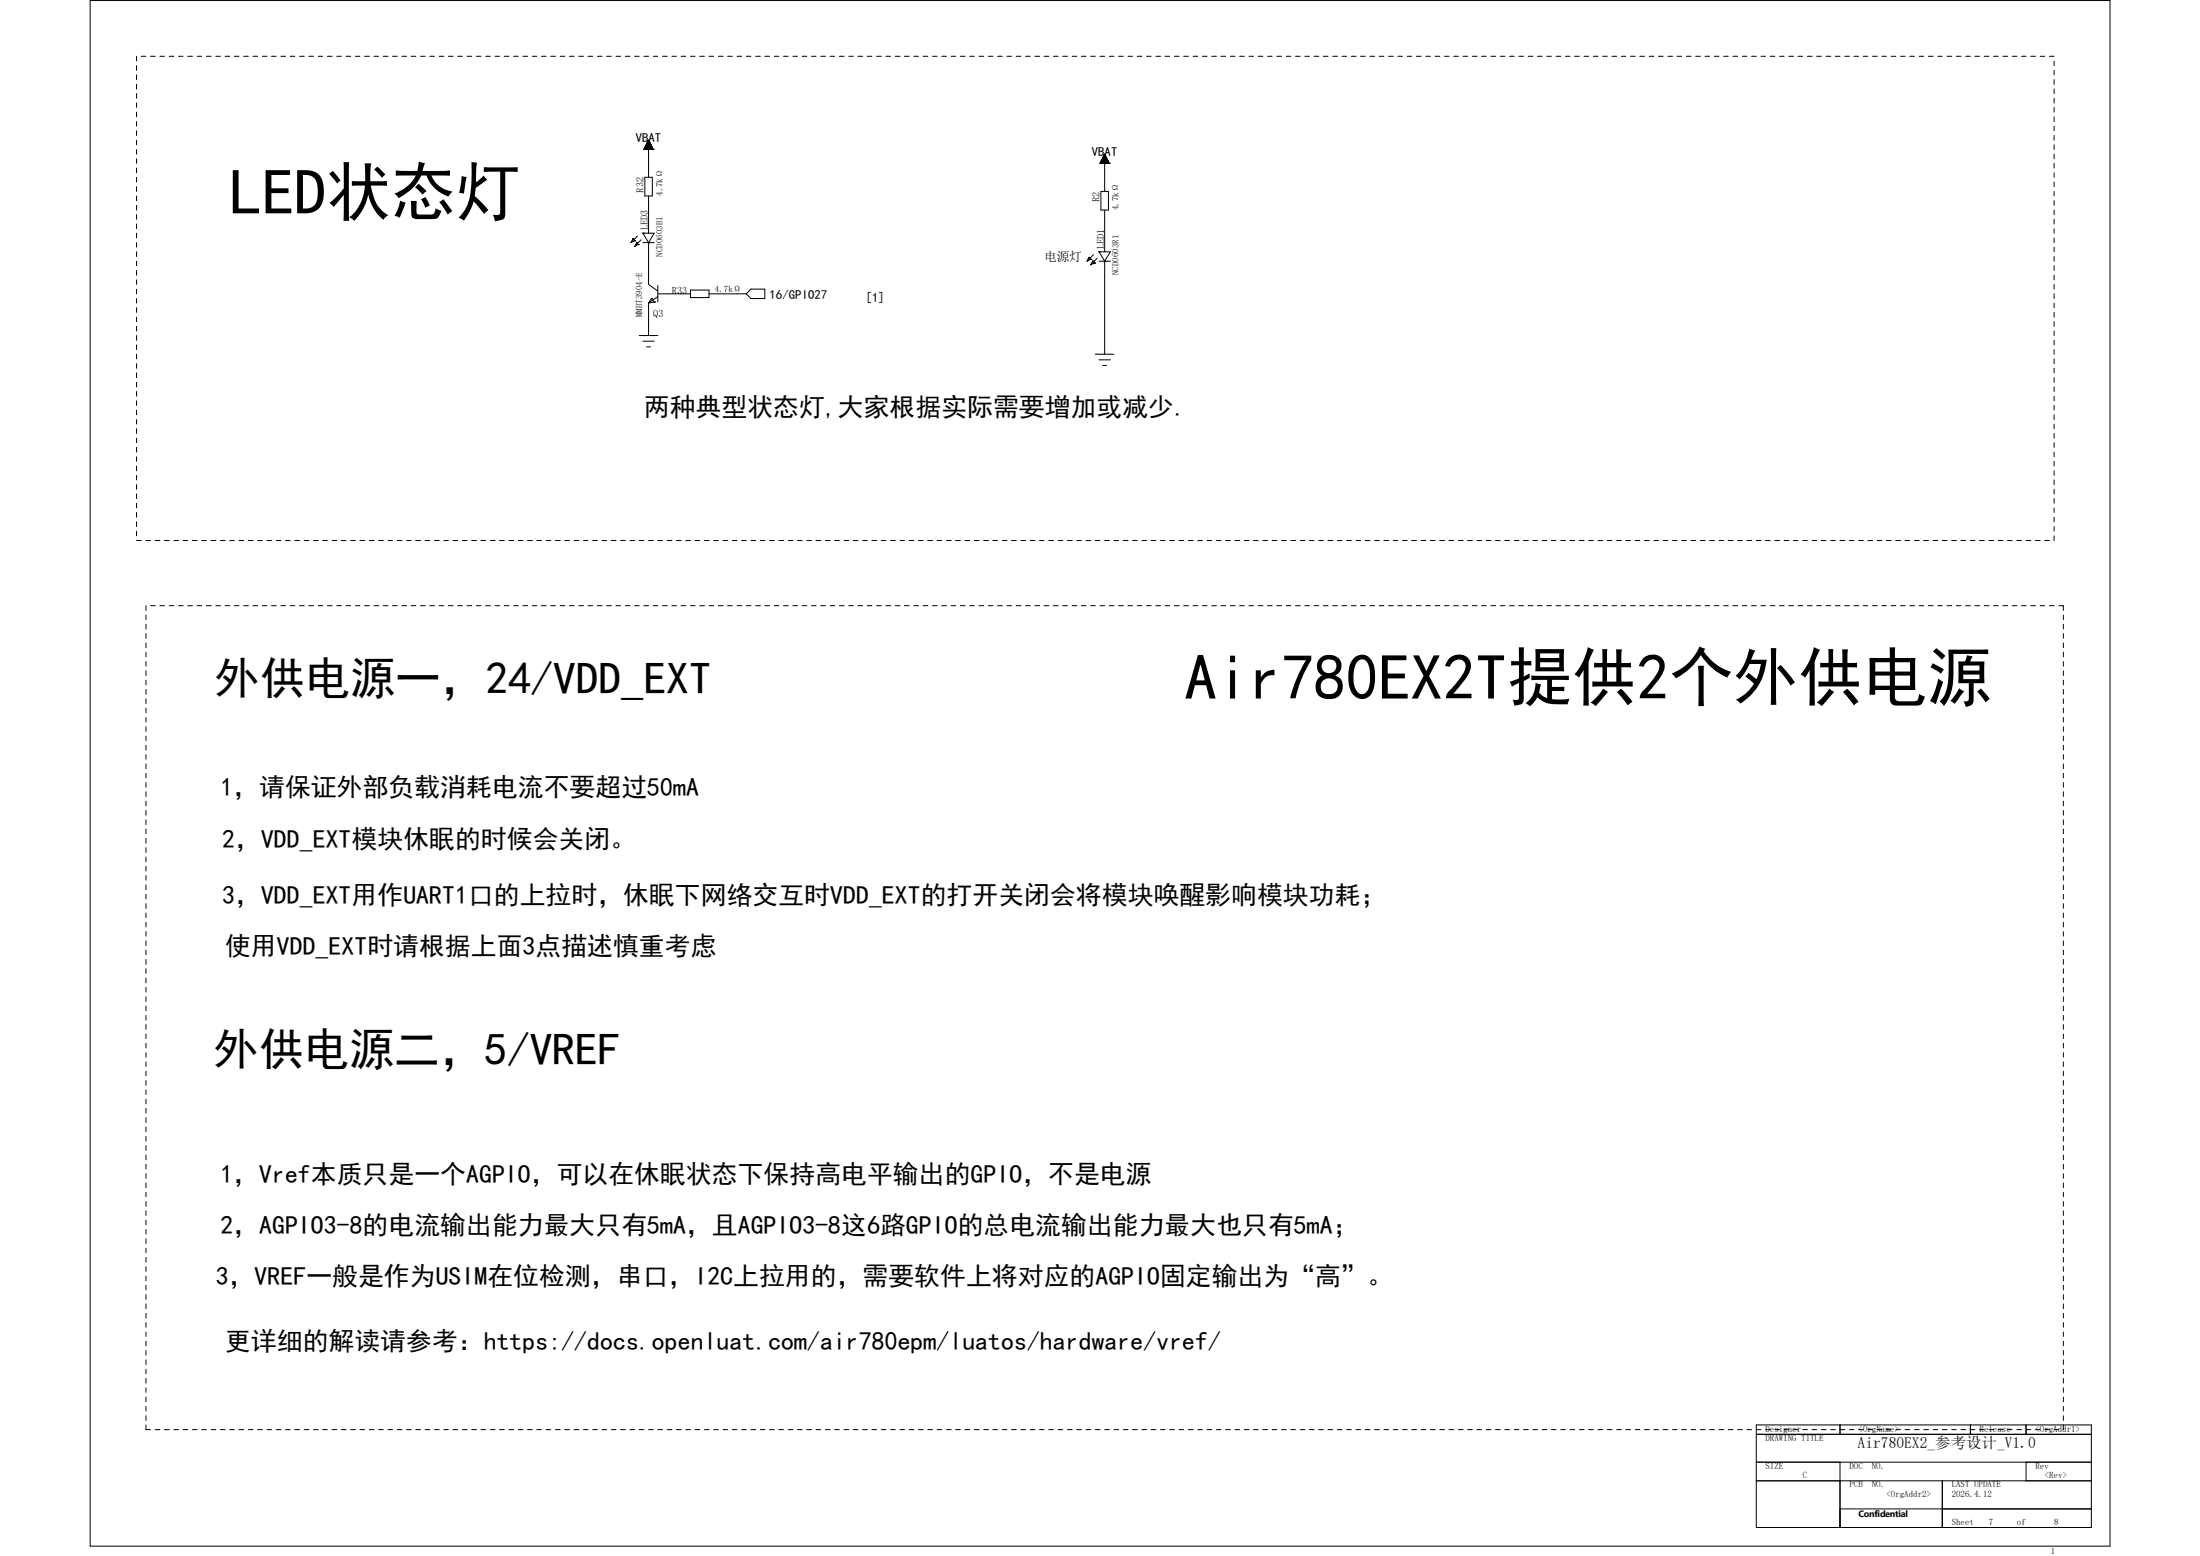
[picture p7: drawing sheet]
<svg xmlns="http://www.w3.org/2000/svg" width="297mm" height="210mm" viewBox="0 0 297 210" stroke-linecap="round" stroke-linejoin="round" font-family="sans-serif">
<g fill="none" stroke="#000" stroke-width=".14">
<path d="M12.2 .1h272.7v208.6h-272.7zM18.4 7.6v.6M18.4 8.9v.6M18.4 10.1v.6M18.4 11.4v.6M18.4 12.6v.7M18.4 13.9v.6M18.4 15.1v.7M18.4 16.4v.6M18.4 17.7v.6M18.4 18.9v.6M19.1 7.6h.6"/>
<path d="M20.3 7.6h.7M21.6 7.6h.6M22.8 7.6h.7M24.1 7.6h.6M25.3 7.6h.7M26.6 7.6h.6M27.9 7.6h.6M29.1 7.6h.6M30.4 7.6h.6M31.6 7.6h.7M32.9 7.6h.6M34.1 7.6h.7"/>
<path d="M35.4 7.6h.6M36.7 7.6h.6M37.9 7.6h.7M39.2 7.6h.6M40.4 7.6h.7M41.7 7.6h.6M43 7.6h.6M44.2 7.6h.6M45.5 7.6h.6M46.7 7.6h.6M48 7.6h.6M49.2 7.6h.7"/>
<path d="M50.5 7.6h.6M51.7 7.6h.7M53 7.6h.6M54.3 7.6h.6M55.5 7.6h.6M56.8 7.6h.6M58 7.6h.7M59.3 7.6h.6M60.5 7.6h.7M61.8 7.6h.6M63 7.6h.7M64.3 7.6h.6"/>
<path d="M65.6 7.6h.6M66.8 7.6h.6M68.1 7.6h.6M69.3 7.6h.7M70.6 7.6h.6M71.9 7.6h.6M73.1 7.6h.6M74.3 7.6h.7M75.6 7.6h.7M76.9 7.6h.6M78.1 7.6h.7M79.4 7.6h.6"/>
<path d="M80.6 7.6h.7M81.9 7.6h.6M83.2 7.6h.6M84.4 7.6h.6M85.7 7.6h.6M86.9 7.6h.7M87 19.9h1.1M87.1 19.9h.9v.3M87.1 19.8v.4M87.1 19.8h.9M87.2 19.7h.8M87.2 19.7h.7v.5"/>
<path d="M87.2 19.6v.6M87.2 19.6h.7M87.2 19.5h.7M87.3 19.5h.5v.7M87.3 19.4v.8M87.3 19.4h.5M87.3 19.4h.5v.8M87.4 19.3h.3v.9M87.4 19.2v1M87.4 19.2h.3M87.4 19.2h.3v1M87.4 19.1v1.1"/>
<path d="M87.5 19.1h.2M87.5 19.1h.1v1.1M87.5 19v1.2M87.5 19h.1M87.5 18.9l.1 5M87.5 19l.1 1.2M87.6 18.9h.1M87.6 18.9l-.7 1.3M87.6 18.9l.6 1.3M87.8 19.3h-.4l-.1 .9M88.2 7.6h.6M89.4 7.6h.7"/>
<path d="M90.7 7.6h.6M91.9 7.6h.7M93.2 7.6h.6M94.5 7.6h.6M95.7 7.6h.7M97 7.6h.6M98.2 7.6h.7M99.5 7.6h.6M100.7 7.6h.7M102 7.6h.6M103.3 7.6h.6M104.5 7.6h.6"/>
<path d="M105.8 7.6h.6M107 7.6h.7M108.3 7.6h.6M109.6 7.6h.6M110.8 7.6h.6M112.1 7.6h.6M113.3 7.6h.7M114.6 7.6h.6M115.8 7.6h.7M117.1 7.6h.6M118.3 7.6h.7M119.6 7.6h.6"/>
<path d="M120.9 7.6h.6M122.1 7.6h.6M123.4 7.6h.6M124.6 7.6h.7M125.9 7.6h.6M127.1 7.6h.7M128.4 7.6h.6M129.6 7.6h.7M130.9 7.6h.6M132.2 7.6h.6M133.4 7.6h.6M134.7 7.6h.6"/>
<path d="M135.9 7.6h.7M137.2 7.6h.6M138.4 7.6h.7M139.7 7.6h.6M140.9 7.6h.7M142.2 7.6h.7M143.5 7.6h.6M144.7 7.6h.7M146 7.6h.6M147.2 7.6h.7M148.5 7.6h.6M149.8 7.6h.6"/>
<path d="M151 7.6h.6M152.3 7.6h.6M153.5 7.6h.7M154.8 7.6h.6M156 7.6h.7M157.3 7.6h.6M158.5 7.6h.7M159.8 7.6h.6M161.1 7.6h.6M162.3 7.6h.7M163.6 7.6h.6M164.8 7.6h.7"/>
<path d="M166.1 7.6h.6M167.3 7.6h.7M168.6 7.6h.6M169.9 7.6h.6M171.1 7.6h.6M172.4 7.6h.6M173.6 7.6h.7M174.9 7.6h.6M176.2 7.6h.6M177.4 7.6h.6M178.6 7.6h.7M179.9 7.6h.7"/>
<path d="M181.2 7.6h.6M182.4 7.6h.7M183.7 7.6h.6M184.9 7.6h.7M186.2 7.6h.6M187.5 7.6h.6M188.7 7.6h.6M190 7.6h.6M191.2 7.6h.7M192.5 7.6h.6M193.7 7.6h.7M195 7.6h.6"/>
<path d="M196.2 7.6h.7M197.5 7.6h.6M198.8 7.6h.6M200 7.6h.6M201.3 7.6h.6M202.5 7.6h.7M203.8 7.6h.6M205 7.6h.7M206.3 7.6h.6M207.5 7.6h.7M208.8 7.6h.6M210.1 7.6h.6"/>
<path d="M211.3 7.6h.6M212.6 7.6h.6M213.8 7.6h.7M215.1 7.6h.6M216.4 7.6h.6M217.6 7.6h.6M218.9 7.6h.6M220.1 7.6h.7M221.4 7.6h.6M222.6 7.6h.7M223.9 7.6h.6M225.2 7.6h.6"/>
<path d="M226.4 7.6h.6M227.7 7.6h.6M228.9 7.6h.7M230.2 7.6h.6M231.4 7.6h.7M232.7 7.6h.6M233.9 7.6h.7M235.2 7.6h.6M236.5 7.6h.6M237.7 7.6h.6M239 7.6h.6M240.2 7.6h.7"/>
<path d="M241.5 7.6h.6M242.7 7.6h.7M244 7.6h.6M245.2 7.6h.7M246.5 7.6h.7M247.8 7.6h.6M249 7.6h.7M250.3 7.6h.6M251.5 7.6h.7M252.8 7.6h.6M254.1 7.6h.6M255.3 7.6h.6"/>
<path d="M256.6 7.6h.6M257.8 7.6h.7M259.1 7.6h.6M260.3 7.6h.7M261.6 7.6h.6M262.8 7.6h.7M264.1 7.6h.6M265.4 7.6h.6M266.6 7.6h.6M267.9 7.6h.6M269.1 7.6h.7M270.4 7.6h.6"/>
<path d="M271.6 7.6h.7M272.9 7.6h.6M274.2 7.6h.6M275.4 7.6h.6M276.7 7.6h.6M277.3 8.2v.7M277.3 9.5v.6M277.3 10.7v.7M277.3 12v.6M277.3 13.3v.6M277.3 14.5v.6M277.3 15.8v.6"/>
<path d="M277.3 17v.7M277.3 18.3v.6M277.3 19.5v.7M18.4 20.2v.6M18.4 21.4v.6M18.4 22.7v.6M18.4 23.9v.7M18.4 25.2v.6M18.4 26.4v.7M18.4 27.7v.7M18.4 29v.6M18.4 30.2v.7"/>
<path d="M18.4 31.5v.6M18.4 32.7v.6M18.4 34v.6M18.4 35.3v.6M18.4 36.5v.6M18.4 37.8v.6M18.4 39v.7M85.4 32.2h.1M85.4 32.2l-.2 .5M85.4 32.2l.3 .3M85.7 32.5h.1M85.7 32.5l-.5 .2"/>
<path d="M85.9 32.7h.1M85.9 32.7l-.2 .6M85.9 32.7l.3 .3M86.1 31.9l-.9 .8M86.2 33h.1M86.2 33l-.5 .3M86.5 32.4l-.8 .9M86.8 31.5h.1M86.8 31.5h1.5l-.7 1.2M86.8 31.5l.8 1.2M86.8 32.7h1.5M86.9 20.2h.1"/>
<path d="M86.9 20.2h1.3M87 20.1h1.2M87 20.1h1.1v.1M87 20v.2M87 20h1.1M87 20.2v-.3l1.1 .1v.2M87 23.9h1.1v2.5h-1.1zM87.1 20.2v-.4h.9v.4M87.2 20.2v-.6h.7v.6M87.6 32.7h.1M87.6 32.7v5.7l1.2 .9M87.6 26.4v5.1"/>
<path d="M88.2 20.2h.1M88.8 38.5v2.3M88.8 39.7h4.4M93.2 39.1h2.5v1.1h-2.5zM95.7 39.7h5M100.7 39.7l.7-.7h1.9v1.3h-1.9zM147 34.7h.1M147 34.7l.2 .3M147 34.7l-.3 .6M147.2 35h.1M147.2 35l-.5 .3M147.5 35.3h.1"/>
<path d="M147.5 35.3l-.3 .4M147.5 35.3l.3 .2M147.6 34.4l-.9 .9M147.8 35.5h.1M147.8 35.5l-.6 .2M148.1 34.9l-.9 .8M148.4 34h.1M148.4 34h1.5l-.8 1.3M148.4 34l.7 1.3M148.4 35.3h1.5M148.5 22h.1M148.5 22h1.3"/>
<path d="M148.5 22h1.2M148.5 21.9v.1M148.6 21.9h1.1M148.6 21.8v.2M148.6 25.8h1v2.6h-1zM148.6 21.8h1.1v.2M148.6 21.7v.3M148.6 21.8h1M148.7 21.7h.9M148.7 21.6v.4M148.7 21.6h.8M148.7 21.5v.5"/>
<path d="M148.8 21.5h.7M148.8 21.4v.6M148.8 21.4h.6M148.9 21.4h.5M148.9 21.3h.5M148.9 21.2v.8M148.9 21.2h.4M148.9 21.1v.9M149 21.1h.3M149 21v1M149 21h.2M149.1 21h.1"/>
<path d="M149.1 20.9v1.1M149.1 20.9h.1M149.1 20.8v1.2M149.1 35.3h.1M149.1 20.8h.1M149.1 20.8v5M149.1 28.4v5.6M149.1 35.3v12.5M149.1 20.8l-.6 1.2M149.1 20.8l.7 1.2M149.2 21v1M149.3 21.1v.9"/>
<path d="M149.3 21.2v.8M149.4 21.3v.7M149.4 21.3h-.5v.7M149.4 21.4v.6M149.5 21.5v.5M149.6 21.6v.4M149.6 21.7v.3M149.7 21.9v.1M149.8 22h.1M277.3 20.8v.6M277.3 22v.7M277.3 23.3v.6"/>
<path d="M277.3 24.6v.6M277.3 25.8v.6M277.3 27.1v.6M277.3 28.4v.6M277.3 29.6v.6M277.3 30.9v.6M277.3 32.1v.6M277.3 33.3v.7M277.3 34.6v.7M277.3 35.9v.6M277.3 37.1v.7M277.3 38.4v.6"/>
<path d="M277.3 39.7v.6M18.4 40.3v.6M18.4 41.5v.7M18.4 42.8v.6M18.4 44v.7M18.4 45.3v.6M18.4 46.6v.6M18.4 47.8v.6M18.4 49.1v.6M18.4 50.3v.7M18.4 51.6v.6M18.4 52.8v.7"/>
<path d="M18.4 54.1v.6M18.4 55.4v.6M18.4 56.6v.6M18.4 57.9v.6M18.4 59.1v.6M86.3 45.3h2.5M86.8 46h1.5M87.3 46.8h.5M87.6 40.9v4.4M87.9 40.3h.1M87.9 40.3l-.3 .6M87.9 40.3l.4 .5"/>
<path d="M88.3 40.8h.1M88.3 40.8l-.7 .1M88.8 40l-1.2 .9M147.9 47.8h2.5M148.4 48.6h1.5M148.9 49.3h.5M277.3 40.9v.6M277.3 42.2v.6M277.3 43.4v.6M277.3 44.7v.6M277.3 45.9v.7M277.3 47.2v.6"/>
<path d="M277.3 48.4v.7M277.3 49.7v.6M277.3 51v.6M277.3 52.2v.6M277.3 53.5v.6M277.3 54.7v.7M277.3 56v.6M277.3 57.2v.7M277.3 58.5v.6M277.3 59.7v.7M18.4 60.4v.6M18.4 61.6v.7"/>
<path d="M18.4 62.9v.6M18.4 64.2v.6M18.4 65.4v.6M18.4 66.7v.6M18.4 67.9v.7M18.4 69.2v.6M18.4 70.4v.7M18.4 71.7v.6M18.4 73h.7M19.7 73h.6M21 73h.6M22.2 73h.6"/>
<path d="M23.5 73h.6M24.7 73h.6M26 73h.6M27.2 73h.7M28.5 73h.6M29.7 73h.7M31 73h.6M32.3 73h.6M33.5 73h.6M34.8 73h.6M36 73h.7M37.3 73h.6"/>
<path d="M38.6 73h.6M39.8 73h.6M41.1 73h.6M42.3 73h.7M43.6 73h.6M44.8 73h.7M46.1 73h.6M47.3 73h.7M48.6 73h.6M49.9 73h.6M51.1 73h.6M52.4 73h.6"/>
<path d="M53.6 73h.7M54.9 73h.6M56.1 73h.7M57.4 73h.6M58.7 73h.6M59.9 73h.6M61.2 73h.6M62.4 73h.6M63.7 73h.6M64.9 73h.7M66.2 73h.6M67.4 73h.7"/>
<path d="M68.7 73h.6M70 73h.6M71.2 73h.7M72.5 73h.6M73.7 73h.6M75 73h.6M76.3 73h.6M77.5 73h.6M78.8 73h.6M80 73h.6M81.3 73h.6M82.5 73h.7"/>
<path d="M83.8 73h.6M85 73h.7M86.3 73h.6M87.6 73h.6M88.8 73h.6M90.1 73h.6M91.3 73h.6M92.6 73h.6M93.8 73h.7M95.1 73h.6M96.4 73h.6M97.6 73h.6"/>
<path d="M98.9 73h.6M100.1 73h.6M101.4 73h.6M102.6 73h.7M103.9 73h.6M105.1 73h.7M106.4 73h.6M107.7 73h.6M108.9 73h.7M110.2 73h.6M111.4 73h.7M112.7 73h.6"/>
<path d="M114 73h.6M115.2 73h.6M116.5 73h.6M117.7 73h.6M119 73h.6M120.2 73h.7M121.5 73h.6M122.7 73h.7M124 73h.6M125.3 73h.6M126.5 73h.6M127.8 73h.6"/>
<path d="M129 73h.6M130.3 73h.6M131.5 73h.7M132.8 73h.6M134 73h.7M135.3 73h.6M136.6 73h.6M137.8 73h.6M139.1 73h.6M140.3 73h.6M141.6 73h.6M142.9 73h.6"/>
<path d="M144.1 73h.6M145.4 73h.6M146.6 73h.6M147.9 73h.6M149.1 73h.7M150.4 73h.6M151.6 73h.7M152.9 73h.6M154.2 73h.6M155.4 73h.6M156.7 73h.6M157.9 73h.6"/>
<path d="M159.2 73h.6M160.4 73h.7M161.7 73h.6M163 73h.6M164.2 73h.6M165.5 73h.6M166.7 73h.6M168 73h.6M169.2 73h.7M170.5 73h.6M171.7 73h.7M173 73h.6"/>
<path d="M174.3 73h.6M175.5 73h.7M176.8 73h.6M178 73h.6M179.3 73h.6M180.6 73h.6M181.8 73h.6M183.1 73h.6M184.3 73h.6M185.6 73h.6M186.8 73h.7M188.1 73h.6"/>
<path d="M189.3 73h.7M190.6 73h.6M191.9 73h.6M193.1 73h.6M194.4 73h.6M195.6 73h.6M196.9 73h.6M198.1 73h.7M199.4 73h.6M200.6 73h.7M201.9 73h.6M203.2 73h.6"/>
<path d="M204.4 73h.6M205.7 73h.6M206.9 73h.6M208.2 73h.6M209.4 73h.7M210.7 73h.6M211.9 73h.7M213.2 73h.6M214.5 73h.6M215.7 73h.7M217 73h.6M218.2 73h.7"/>
<path d="M219.5 73h.6M220.8 73h.6M222 73h.6M223.3 73h.6M224.5 73h.7M225.8 73h.6M227 73h.7M228.3 73h.6M229.6 73h.6M230.8 73h.6M232.1 73h.6M233.3 73h.6"/>
<path d="M234.6 73h.6M235.8 73h.7M237.1 73h.6M238.3 73h.7M239.6 73h.6M240.9 73h.6M242.1 73h.6M243.4 73h.6M244.6 73h.6M245.9 73h.6M247.2 73h.6M248.4 73h.6"/>
<path d="M249.7 73h.6M250.9 73h.6M252.2 73h.6M253.4 73h.7M254.7 73h.6M255.9 73h.7M257.2 73h.6M258.5 73h.6M259.7 73h.6M261 73h.6M262.2 73h.6M263.5 73h.6"/>
<path d="M264.7 73h.7M266 73h.6M267.2 73h.7M268.5 73h.6M269.8 73h.6M271 73h.6M272.3 73h.6M273.5 73h.7M274.8 73h.6M276 73h.7M277.3 61v.6M277.3 62.3v.6"/>
<path d="M277.3 63.5v.7M277.3 64.8v.6M277.3 66v.7M277.3 67.3v.6M277.3 68.6v.6M277.3 69.8v.6M277.3 71.1v.6M277.3 72.3v.7M19.7 81.7v.7M19.7 83v.6M19.7 84.3v.6M19.7 85.5v.6"/>
<path d="M19.7 86.8v.6M19.7 88v.6M19.7 89.3v.6M19.7 90.5v.7M19.7 91.8v.6M19.7 93v.7M19.7 94.3v.7M19.7 95.6v.6M19.7 96.8v.6M19.7 98.1v.6M19.7 99.3v.6M20.3 81.7h.7"/>
<path d="M21.6 81.7h.6M22.8 81.7h.7M24.1 81.7h.6M25.3 81.7h.7M26.6 81.7h.6M27.9 81.7h.6M29.1 81.7h.6M30.4 81.7h.6M31.6 81.7h.7M32.9 81.7h.6M34.1 81.7h.7M35.4 81.7h.6"/>
<path d="M36.7 81.7h.6M37.9 81.7h.7M39.2 81.7h.6M40.4 81.7h.7M41.7 81.7h.6M43 81.7h.6M44.2 81.7h.6M45.5 81.7h.6M46.7 81.7h.6M48 81.7h.6M49.2 81.7h.7M50.5 81.7h.6"/>
<path d="M51.7 81.7h.7M53 81.7h.6M54.3 81.7h.6M55.5 81.7h.6M56.8 81.7h.6M58 81.7h.7M59.3 81.7h.6M60.5 81.7h.7M61.8 81.7h.6M63 81.7h.7M64.3 81.7h.6M65.6 81.7h.6"/>
<path d="M66.8 81.7h.6M68.1 81.7h.6M69.3 81.7h.7M70.6 81.7h.6M71.9 81.7h.6M73.1 81.7h.6M74.3 81.7h.7M75.6 81.7h.7M76.9 81.7h.6M78.1 81.7h.7M79.4 81.7h.6M80.6 81.7h.7"/>
<path d="M81.9 81.7h.6M83.2 81.7h.6M84.4 81.7h.6M85.7 81.7h.6M86.9 81.7h.7M88.2 81.7h.6M89.4 81.7h.7M90.7 81.7h.6M91.9 81.7h.7M93.2 81.7h.6M94.5 81.7h.6M95.7 81.7h.7"/>
<path d="M97 81.7h.6M98.2 81.7h.7M99.5 81.7h.6M100.7 81.7h.7M102 81.7h.6M103.3 81.7h.6M104.5 81.7h.6M105.8 81.7h.6M107 81.7h.7M108.3 81.7h.6M109.6 81.7h.6M110.8 81.7h.6"/>
<path d="M112.1 81.7h.6M113.3 81.7h.7M114.6 81.7h.6M115.8 81.7h.7M117.1 81.7h.6M118.3 81.7h.7M119.6 81.7h.6M120.9 81.7h.6M122.1 81.7h.6M123.4 81.7h.6M124.6 81.7h.7M125.9 81.7h.6"/>
<path d="M127.1 81.7h.7M128.4 81.7h.6M129.6 81.7h.7M130.9 81.7h.6M132.2 81.7h.6M133.4 81.7h.6M134.7 81.7h.6M135.9 81.7h.7M137.2 81.7h.6M138.4 81.7h.7M139.7 81.7h.6M140.9 81.7h.7"/>
<path d="M142.2 81.7h.7M143.5 81.7h.6M144.7 81.7h.7M146 81.7h.6M147.2 81.7h.7M148.5 81.7h.6M149.8 81.7h.6M151 81.7h.6M152.3 81.7h.6M153.5 81.7h.7M154.8 81.7h.6M156 81.7h.7"/>
<path d="M157.3 81.7h.6M158.5 81.7h.7M159.8 81.7h.6M161.1 81.7h.6M162.3 81.7h.7M163.6 81.7h.6M164.8 81.7h.7M166.1 81.7h.6M167.3 81.7h.7M168.6 81.7h.6M169.9 81.7h.6M171.1 81.7h.6"/>
<path d="M172.4 81.7h.6M173.6 81.7h.7M174.9 81.7h.6M176.2 81.7h.6M177.4 81.7h.6M178.6 81.7h.7M179.9 81.7h.7M181.2 81.7h.6M182.4 81.7h.7M183.7 81.7h.6M184.9 81.7h.7M186.2 81.7h.6"/>
<path d="M187.5 81.7h.6M188.7 81.7h.6M190 81.7h.6M191.2 81.7h.7M192.5 81.7h.6M193.7 81.7h.7M195 81.7h.6M196.2 81.7h.7M197.5 81.7h.6M198.8 81.7h.6M200 81.7h.6M201.3 81.7h.6"/>
<path d="M202.5 81.7h.7M203.8 81.7h.6M205 81.7h.7M206.3 81.7h.6M207.5 81.7h.7M208.8 81.7h.6M210.1 81.7h.6M211.3 81.7h.6M212.6 81.7h.6M213.8 81.7h.7M215.1 81.7h.6M216.4 81.7h.6"/>
<path d="M217.6 81.7h.6M218.9 81.7h.6M220.1 81.7h.7M221.4 81.7h.6M222.6 81.7h.7M223.9 81.7h.6M225.2 81.7h.6M226.4 81.7h.6M227.7 81.7h.6M228.9 81.7h.7M230.2 81.7h.6M231.4 81.7h.7"/>
<path d="M232.7 81.7h.6M233.9 81.7h.7M235.2 81.7h.6M236.5 81.7h.6M237.7 81.7h.6M239 81.7h.6M240.2 81.7h.7M241.5 81.7h.6M242.7 81.7h.7M244 81.7h.6M245.2 81.7h.7M246.5 81.7h.7"/>
<path d="M247.8 81.7h.6M249 81.7h.7M250.3 81.7h.6M251.5 81.7h.7M252.8 81.7h.6M254.1 81.7h.6M255.3 81.7h.6M256.6 81.7h.6M257.8 81.7h.7M259.1 81.7h.6M260.3 81.7h.7M261.6 81.7h.6"/>
<path d="M262.8 81.7h.7M264.1 81.7h.6M265.4 81.7h.6M266.6 81.7h.6M267.9 81.7h.6M269.1 81.7h.7M270.4 81.7h.6M271.6 81.7h.7M272.9 81.7h.6M274.2 81.7h.6M275.4 81.7h.6M276.7 81.7h.6"/>
<path d="M277.9 81.7h.7v.7M278.6 83v.6M278.6 84.3v.6M278.6 85.5v.6M278.6 86.8v.6M278.6 88v.6M278.6 89.3v.6M278.6 90.5v.7M278.6 91.8v.6M278.6 93v.7M278.6 94.3v.7M278.6 95.6v.6"/>
<path d="M278.6 96.8v.6M278.6 98.1v.6M278.6 99.3v.6M19.7 100.6v.6M19.7 101.9v.6M19.7 103.1v.6M19.7 104.4v.6M19.7 105.6v.7M19.7 106.9v.6M19.7 108.1v.7M19.7 109.4v.6M19.7 110.6v.7"/>
<path d="M19.7 111.9v.6M19.7 113.2v.6M19.7 114.4v.6M19.7 115.7v.6M19.7 116.9v.7M19.7 118.2v.6M19.7 119.4v.7M278.6 100.6v.6M278.6 101.9v.6M278.6 103.1v.6M278.6 104.4v.6M278.6 105.6v.7"/>
<path d="M278.6 106.9v.6M278.6 108.1v.7M278.6 109.4v.6M278.6 110.6v.7M278.6 111.9v.6M278.6 113.2v.6M278.6 114.4v.6M278.6 115.7v.6M278.6 116.9v.7M278.6 118.2v.6M278.6 119.4v.7M19.7 120.7v.6"/>
<path d="M19.7 122v.6M19.7 123.2v.6M19.7 124.5v.6M19.7 125.7v.6M19.7 127v.6M19.7 128.2v.7M19.7 129.5v.6M19.7 130.7v.7M19.7 132v.6M19.7 133.3v.6M19.7 134.5v.7M19.7 135.8v.6"/>
<path d="M19.7 137v.7M19.7 138.3v.6M19.7 139.6v.6M278.6 120.7v.6M278.6 122v.6M278.6 123.2v.6M278.6 124.5v.6M278.6 125.7v.6M278.6 127v.6M278.6 128.2v.7M278.6 129.5v.6M278.6 130.7v.7"/>
<path d="M278.6 132v.6M278.6 133.3v.6M278.6 134.5v.7M278.6 135.8v.6M278.6 137v.7M278.6 138.3v.6M278.6 139.6v.6M19.7 140.8v.6M19.7 142.1v.6M19.7 143.3v.6M19.7 144.6v.6M19.7 145.8v.7"/>
<path d="M19.7 147.1v.6M19.7 148.3v.7M19.7 149.6v.6M19.7 150.9v.6M19.7 152.1v.6M19.7 153.4v.6M19.7 154.6v.6M19.7 155.9v.6M19.7 157.1v.7M19.7 158.4v.6M19.7 159.6v.7M278.6 140.8v.6"/>
<path d="M278.6 142.1v.6M278.6 143.3v.6M278.6 144.6v.6M278.6 145.8v.7M278.6 147.1v.6M278.6 148.3v.7M278.6 149.6v.6M278.6 150.9v.6M278.6 152.1v.6M278.6 153.4v.6M278.6 154.6v.6M278.6 155.9v.6"/>
<path d="M278.6 157.1v.7M278.6 158.4v.6M278.6 159.6v.7M19.7 160.9v.6M19.7 162.2v.6M19.7 163.4v.6M19.7 164.7v.6M19.7 165.9v.6M19.7 167.2v.6M19.7 168.5v.6M19.7 169.7v.6M19.7 171v.6"/>
<path d="M19.7 172.2v.7M19.7 173.5v.6M19.7 174.7v.7M19.7 176v.6M19.7 177.2v.7M19.7 178.5v.6M19.7 179.8v.6M278.6 160.9v.6M278.6 162.2v.6M278.6 163.4v.6M278.6 164.7v.6M278.6 165.9v.6"/>
<path d="M278.6 167.2v.6M278.6 168.5v.6M278.6 169.7v.6M278.6 171v.6M278.6 172.2v.7M278.6 173.5v.6M278.6 174.7v.7M278.6 176v.6M278.6 177.2v.7M278.6 178.5v.6M278.6 179.8v.6M19.7 181v.6"/>
<path d="M19.7 182.3v.6M19.7 183.5v.7M19.7 184.8v.6M19.7 186v.7M19.7 187.3v.6M19.7 188.6v.6M19.7 189.8v.6M19.7 191.1v.6M19.7 192.3v.6h.6M21 192.9h.6M22.2 192.9h.6M23.5 192.9h.6"/>
<path d="M24.7 192.9h.6M26 192.9h.6M27.2 192.9h.7M28.5 192.9h.6M29.7 192.9h.7M31 192.9h.6M32.3 192.9h.6M33.5 192.9h.6M34.8 192.9h.6M36 192.9h.7M37.3 192.9h.6M38.6 192.9h.6"/>
<path d="M39.8 192.9h.6M41.1 192.9h.6M42.3 192.9h.7M43.6 192.9h.6M44.8 192.9h.7M46.1 192.9h.6M47.3 192.9h.7M48.6 192.9h.6M49.9 192.9h.6M51.1 192.9h.6M52.4 192.9h.6M53.6 192.9h.7"/>
<path d="M54.9 192.9h.6M56.1 192.9h.7M57.4 192.9h.6M58.7 192.9h.6M59.9 192.9h.6M61.2 192.9h.6M62.4 192.9h.6M63.7 192.9h.6M64.9 192.9h.7M66.2 192.9h.6M67.4 192.9h.7M68.7 192.9h.6"/>
<path d="M70 192.9h.6M71.2 192.9h.7M72.5 192.9h.6M73.7 192.9h.6M75 192.9h.6M76.3 192.9h.6M77.5 192.9h.6M78.8 192.9h.6M80 192.9h.6M81.3 192.9h.6M82.5 192.9h.7M83.8 192.9h.6"/>
<path d="M85 192.9h.7M86.3 192.9h.6M87.6 192.9h.6M88.8 192.9h.6M90.1 192.9h.6M91.3 192.9h.6M92.6 192.9h.6M93.8 192.9h.7M95.1 192.9h.6M96.4 192.9h.6M97.6 192.9h.6M98.9 192.9h.6"/>
<path d="M100.1 192.9h.6M101.4 192.9h.6M102.6 192.9h.7M103.9 192.9h.6M105.1 192.9h.7M106.4 192.9h.6M107.7 192.9h.6M108.9 192.9h.7M110.2 192.9h.6M111.4 192.9h.7M112.7 192.9h.6M114 192.9h.6"/>
<path d="M115.2 192.9h.6M116.5 192.9h.6M117.7 192.9h.6M119 192.9h.6M120.2 192.9h.7M121.5 192.9h.6M122.7 192.9h.7M124 192.9h.6M125.3 192.9h.6M126.5 192.9h.6M127.8 192.9h.6M129 192.9h.6"/>
<path d="M130.3 192.9h.6M131.5 192.9h.7M132.8 192.9h.6M134 192.9h.7M135.3 192.9h.6M136.6 192.9h.6M137.8 192.9h.6M139.1 192.9h.6M140.3 192.9h.6M141.6 192.9h.6M142.9 192.9h.6M144.1 192.9h.6"/>
<path d="M145.4 192.9h.6M146.6 192.9h.6M147.9 192.9h.6M149.1 192.9h.7M150.4 192.9h.6M151.6 192.9h.7M152.9 192.9h.6M154.2 192.9h.6M155.4 192.9h.6M156.7 192.9h.6M157.9 192.9h.6M159.2 192.9h.6"/>
<path d="M160.4 192.9h.7M161.7 192.9h.6M163 192.9h.6M164.2 192.9h.6M165.5 192.9h.6M166.7 192.9h.6M168 192.9h.6M169.2 192.9h.7M170.5 192.9h.6M171.7 192.9h.7M173 192.9h.6M174.3 192.9h.6"/>
<path d="M175.5 192.9h.7M176.8 192.9h.6M178 192.9h.6M179.3 192.9h.6M180.6 192.9h.6M181.8 192.9h.6M183.1 192.9h.6M184.3 192.9h.6M185.6 192.9h.6M186.8 192.9h.7M188.1 192.9h.6M189.3 192.9h.7"/>
<path d="M190.6 192.9h.6M191.9 192.9h.6M193.1 192.9h.6M194.4 192.9h.6M195.6 192.9h.6M196.9 192.9h.6M198.1 192.9h.7M199.4 192.9h.6M200.6 192.9h.7M201.9 192.9h.6M203.2 192.9h.6M204.4 192.9h.6"/>
<path d="M205.7 192.9h.6M206.9 192.9h.6M208.2 192.9h.6M209.4 192.9h.7M210.7 192.9h.6M211.9 192.9h.7M213.2 192.9h.6M214.5 192.9h.6M215.7 192.9h.7M217 192.9h.6M218.2 192.9h.7M219.5 192.9h.6"/>
<path d="M220.8 192.9h.6M222 192.9h.6M223.3 192.9h.6M224.5 192.9h.7M225.8 192.9h.6M227 192.9h.7M228.3 192.9h.6M229.6 192.9h.6M230.8 192.9h.6M232.1 192.9h.6M233.3 192.9h.6M234.6 192.9h.6"/>
<path d="M235.8 192.9h.7M237.1 192.3h45.2v13.9h-45.2zM237.1 193.6h45.2M237.1 197.3h45.2M237.1 199.9h45.2M237.1 192.9h.6M238.3 192.9h.7M239.6 192.9h.6M240.9 192.9h.6M242.1 192.9h.6M243.4 192.9h.6M244.6 192.9h.6"/>
<path d="M245.9 192.9h.6M247.2 192.9h.6M248.4 192.3v1.3M248.4 197.3v8.9M248.4 192.9h.6M249.7 192.9h.6M250.9 192.9h.6M252.2 192.9h.6M253.4 192.9h.7M254.7 192.9h.6M255.9 192.9h.7M257.2 192.9h.6"/>
<path d="M258.5 192.9h.6M259.7 192.9h.6M261 192.9h.6M262.2 199.9v6.3M262.2 192.9h.6M263.5 192.9h.6M264.7 192.9h.7M266 192.3v1.3M266 192.9h.6M267.2 192.9h.7M268.5 192.9h.6M269.8 192.9h.6"/>
<path d="M271 192.9h.6M272.3 192.9h.6M273.5 192.3v1.3M273.5 197.3v2.6M273.5 192.9h.7M274.8 192.9h.6M276 192.9h.7M277.3 192.9h.6M278.6 181v.6M278.6 182.3v.6M278.6 183.5v.7M278.6 184.8v.6"/>
<path d="M278.6 186v.7M278.6 187.3v.6M278.6 188.6v.6M278.6 189.8v.6M278.6 191.1v.6M278.6 192.3v.6M248.4 203.6h33.9"/>
</g>
<g fill="#000">
<path d="M31.4 23h.8v5.1h2.8v.7h-3.6zM35.9 23h3.3v.6h-2.6v1.8h2.4v.7h-2.4v2h2.7v.7h-3.4zM40.1 23a4.2 4.2 0 0 1 2.8 .4 2.91 2.91 0 0 1 .8 2.5 2.61 2.61 0 0 1-1.2 2.6 4.6 4.6 0 0 1-2.4 .3zM40.9 23.6v4.5a1.61 1.61 0 0 0 2-1.7v-1a1.63 1.63 0 0 0-2-1.8zM49.2 22.1h.9l-.1 .9v1.5l2.2-.1v.7l-2.1-.1a5.3 5.3 0 0 0 1.7 3.6l.6 .5-.5 .3-.1 .3a5.9 5.9 0 0 1-2.1-3.5 7.1 7.1 0 0 1-1.9 3.6l-.7-.5a5.8 5.8 0 0 0 2.2-4.3l-1.8 .1v-.7l1.8 .1zM46.4 21.9h.7v7.9h-.7v-3.5l-1.3 1.6-.6-.5 .8-.8 1.1-1.2zM44.4 23.4l.6-.3 1 1.3-.5 .4zM50.5 22.9l.4-.4 1.1 1-.4 .5zM53.4 23l2.9 .1 .2-1.3 .9 .2-.4 1.1 3.7-.1v.7h-2.5a3.6 3.6 0 0 0 2.9 2.2l-.6 .6a4.7 4.7 0 0 1-2.9-2.8h-.7a6.2 6.2 0 0 1-3.1 3l-.6-.6a5.1 5.1 0 0 0 2.9-2.4h-2.7zM55.5 27.1h.8l-.1 1.3a.4 .4 0 0 0 .4 .6h1.6a.52 .52 0 0 0 .5-.5l.1-.4 .8 .3-.3 .6a.85 .85 0 0 1-1 .6l-2.4-.1a.7 .7 0 0 1-.4-.8zM54 27.1l.8 .3-.9 2-.6-.3 .4-.8zM59.3 27.3l.6-.4 1.2 1.6-.7 .5zM56 25.3l.5-.5 1.1 1-.6 .5zM56.8 26.9l.6-.3 .6 1.1-.6 .3zM63.7 21.8l.7 .1-.1 2.7 1-.9 .5 .6-1.1 .7a.69 .69 0 0 0-.5 .9l-.1 .6 1.8 1.8-.5 .6-1.4-1.7a8.6 8.6 0 0 1-1.4 2.6l-.7-.4a6.2 6.2 0 0 0 1.7-4.6zM65.3 22.6h4.6v.6h-1.7v5.6a.75 .75 0 0 1-.8 .9l-.6 .2-.3-.9h.9l.1-.2v-5.6h-2.2zM62.3 23.8l.7 .1-.4 2.2-.6-.1z"/>
<path d="M161.7 88.4h.7l1.7 5.9h-.8l-.5-1.8h-1.5l-.5 1.8h-.8zM162 89.8l-.5 2h1.1zM166.1 88.5h.6v.9h-.6zM166.1 90.5h.6v3.8h-.6zM169.5 90.5h.7v1a1.96 1.96 0 0 1 1.8-1.1v.7a1.59 1.59 0 0 0-1.8 1.2v2h-.7zM173.4 88.5h3.6v.6a15.6 15.6 0 0 0-2.1 5.1h-.7a18.1 18.1 0 0 1 2.1-5.1h-2.9zM178.3 88.8a1.83 1.83 0 0 1 2.7 .6 1.47 1.47 0 0 1-.8 1.8 1.61 1.61 0 0 1 .6 2.7 2.25 2.25 0 0 1-2.9-.2 1.86 1.86 0 0 1 .6-2.6 1.5 1.5 0 0 1-.2-2.3zM178.6 91.9a1.09 1.09 0 0 0-.1 1.4 1.09 1.09 0 0 0 1.3 .3 1.09 1.09 0 0 0 .7-1.4 1.09 1.09 0 0 0-1.4-.6zM178.4 89.9a1 1 0 0 0 2 0 1 1 0 0 0-2 0zM182.7 88.9a1.57 1.57 0 0 1 1.7-.5 1.57 1.57 0 0 1 1.1 1.3 5.8 5.8 0 0 1-.4 4 1.6 1.6 0 0 1-1.7 .6 1.6 1.6 0 0 1-1.2-1.4 5.3 5.3 0 0 1 .4-3.8zM183.4 89.2a3.7 3.7 0 0 0-.6 3.3l.1 .3a.92 .92 0 0 0 .8 .8 .92 .92 0 0 0 1-.5 5.4 5.4 0 0 0-.1-3.7 .77 .77 0 0 0-1.2-.2zM186.6 88.5h3.3v.6h-2.6v1.8h2.4v.7h-2.4v2h2.7v.7h-3.4zM190.8 88.5h.8l1 2.1 .9-2.1h.9l-1.5 2.7 1.6 3.1h-.8l-1.1-2.4-1.2 2.4h-.8l1.6-3.1zM195.8 88.7a1.65 1.65 0 0 1 2-.2 1.65 1.65 0 0 1 .7 1.9 10.2 10.2 0 0 1-2.3 3.2h2.5v.6h-3.5v-.1a2.33 2.33 0 0 1 1-1.4 6.1 6.1 0 0 0 1.7-2.7 .95 .95 0 0 0-.6-.9 .95 .95 0 0 0-1.1 .2l-.5 .7-.6-.1 .3-.7zM199.5 88.5h3.5v.6h-1.3v5.2h-.8v-5.2h-1.4zM207.3 87.6h3.8v3h-3.8zM206.7 91.2h5.1v.6h-2.3v.9h1.7v.6h-1.7v1l1 .1 1.4-.1-.3 .8a7.2 7.2 0 0 1-3.3-.4l-.8-.6-.4 .6-.6 .6-.6-.4a3.2 3.2 0 0 0 1.4-2.7l.8 .2-.3 1.1a1.98 1.98 0 0 0 1.1 .7v-2.4h-2.2zM205 87.4h.7v1.8h1v.6h-1v1.5l.8-.4v.6l-.8 .4v2.5a.76 .76 0 0 1-.9 .8h-.4l-.2-.8h.7h.1l.1-2.2-1 .5-.3-.7 1.3-.4v-1.8h-1.1v-.6h1.1zM207.9 89.4v.7h2.6v-.7zM207.9 88.2v.6h2.6v-.6zM216.3 87.6h.7l-.1 1.9h1.3v-1.9h.8l-.1 1.9 1.3-.1v.7h-1.3v1.9h1.5v.7h-5.4v-.7h1.3v-1.9h-1.1v-.7l1.1 .1zM214.4 87.3l.8 .4-.7 1.6v5.9h-.8l.1-4.8-.6 1.1-.6-.5a8 8 0 0 0 1.8-3.7zM216.9 90.1v1.9h1.3v-1.9zM216.4 92.9l.7 .5-1.7 1.9-.7-.5 1.1-1zM218.3 93.4l.5-.5 1.6 1.8-.7 .5zM221.9 88.7a1.65 1.65 0 0 1 2-.2 1.65 1.65 0 0 1 .8 1.9 10.2 10.2 0 0 1-2.3 3.2h2.4v.6h-3.4v-.1a2.33 2.33 0 0 1 1-1.4 6.1 6.1 0 0 0 1.6-2.7 .95 .95 0 0 0-.5-.9 .95 .95 0 0 0-1.1 .2l-.5 .7-.7-.1 .4-.7zM225.7 90.9a6.5 6.5 0 0 0 3.7-3.6l.8 .3-.2 .3a6.7 6.7 0 0 0 3.7 2.8l-.5 .8a7.9 7.9 0 0 1-3.6-3.1l-1.2 1.6-1.6 1.2-.6 .4zM229.2 89.9h.8v5.4h-.7zM236.2 87.5l.8 .3-.6 1.2h2.1a7.5 7.5 0 0 1-3.6 6l-.6-.6a5.5 5.5 0 0 0 2.5-2.1l-1.2-1 .5-.5 1 .9 .3-.8 .3-1.3h-1.5a7.6 7.6 0 0 1-1.4 2.1l-.5-.5a6.7 6.7 0 0 0 1.9-3.7zM239.1 87.5h.7v7.6h-.7zM239.9 90.2l.5-.4 1.9 2.3-.6 .4-.6-.9zM246.8 87.6h.7v1.9h1.2v-1.9h.8l-.1 1.9 1.3-.1v.7h-1.3v1.9h1.5v.7h-5.4v-.7h1.4v-1.9h-1.2v-.7l1.2 .1zM244.9 87.3l.8 .4-.7 1.6v5.9h-.7v-4.8l-.6 1.1-.6-.5a8 8 0 0 0 1.8-3.7zM247.5 90.1v1.9h1.2v-1.9zM247 92.9l.6 .5-1.7 1.9-.6-.5 1-1zM248.8 93.4l.6-.5 1.5 1.8-.6 .5zM252.4 88.8h2.7v-1.4h.7v1.4h2.8v4.3h-2.8v.9a.56 .56 0 0 0 .7 .7l2.1-.1a.59 .59 0 0 0 .4-.6l.1-.3 .8 .3-.3 .6a.8 .8 0 0 1-.9 .6h-2.6a.83 .83 0 0 1-1-.9v-1.2h-1.9v.7h-.8zM255.8 91.2v1.3h2.1v-1.3zM253.2 91.2v1.3h1.9v-1.3zM255.8 89.4v1.2h2.1v-1.2zM253.2 89.4v1.2h1.9v-1.2zM264.4 89.3h.9l.3-.9 .7 .2-.3 .7h1.9v2.9h-1.5v2.3a.94 .94 0 0 1-1 .9l-.3-.7 .5-.1 .1-.1 .1-2.3h-1.4zM263 87.7l5.4-.1v.7h-4.7v2.2a6.9 6.9 0 0 1-1.3 4.8l-.6-.6a4.9 4.9 0 0 0 1.3-3.7zM261.7 91.6l.6 .4-1 3.1-.7-.5a9.8 9.8 0 0 0 1.1-3zM265 89.8v.7h2.2v-.7zM264.5 92.9l.7 .4-1.3 1.7-.6-.4 .6-.7zM265 91v.7h2.2v-.7zM266.9 93.3l.5-.4 1.2 1.4-.5 .5zM260.9 89.5l1.5 .8-.4 .6-1.4-.8zM261.4 87.5l1.2 1-.4 .5-1.2-1.1z"/>
</g>
<g font-size="6.1">
<text x="29" y="93.7">外供电源一，24/VDD_EXT</text>
<text x="28.9" y="143.7">外供电源二，5/VREF</text>
</g>
<g font-size="3.5">
<text x="86.9" y="56.1">两种典型状态灯,大家根据实际需要增加或减少.</text>
<text x="29.7" y="107.5">1，请保证外部负载消耗电流不要超过50mA</text>
<text x="30" y="114.4">2，VDD_EXT模块休眠的时候会关闭。</text>
<text x="30" y="122">3，VDD_EXT用作UART1口的上拉时，休眠下网络交互时VDD_EXT的打开关闭会将模块唤醒影响模块功耗；</text>
<text x="30.4" y="128.9">使用VDD_EXT时请根据上面3点描述慎重考虑</text>
<text x="29.7" y="159.6">1，Vref本质只是一个AGPIO，可以在休眠状态下保持高电平输出的GPIO，不是电源</text>
<text x="29.7" y="166.5">2，AGPIO3-8的电流输出能力最大只有5mA，且AGPIO3-8这6路GPIO的总电流输出能力最大也只有5mA；</text>
<text x="29.1" y="173.5">3，VREF一般是作为USIM在位检测，串口，I2C上拉用的，需要软件上将对应的AGPIO固定输出为“高”。</text>
<text x="30.4" y="182.1">更详细的解读请参考：https://docs.openluat.com/air780epm/luatos/hardware/vref/</text>
</g>
<text font-size="2.1" x="250.8" y="195.5">Air780EX2_参考设计_V1.0</text>
<g font-size="1.7">
<text x="85.8" y="19.1">VB</text>
<text x="87.6" y="19.1">AT</text>
<text x="147.4" y="21">VB</text>
<text x="149.1" y="21">AT</text>
<text x="140.9" y="35.3">电源灯</text>
<text x="103.9" y="40.3">16/GPIO27</text>
<text x="116.9" y="40.8">[1]</text>
</g>
<g font-size="1.4">
<text x="86.9" y="26" transform="rotate(-90 86.9 26)">R32</text>
<text x="148.4" y="27.2" transform="rotate(-90 148.4 27.2)">R2</text>
<text x="87.5" y="31.1" transform="rotate(-90 87.5 31.1)">LED3</text>
<text x="149" y="33.6" transform="rotate(-90 149 33.6)">LED1</text>
<text x="90.7" y="39.7">R33</text>
<text x="88.2" y="42.8">Q3</text>
</g>
<g font-size="1.2">
<text x="89.4" y="26.4" transform="rotate(-90 89.4 26.4)">4.7kΩ</text>
<text x="151" y="28.4" transform="rotate(-90 151 28.4)">4.7kΩ</text>
<text x="89.4" y="34.6" transform="rotate(-90 89.4 34.6)">NCD0603B1</text>
<text x="96.5" y="39.4">4.7kΩ</text>
<text x="151" y="37.1" transform="rotate(-90 151 37.1)">NCD0603R1</text>
<text x="86.7" y="42.8" transform="rotate(-90 86.7 42.8)">MMBT3904-E</text>
<text x="238.3" y="194.5">DRAWING TITLE</text>
<text x="238.3" y="193.2">Designer</text>
<text x="250.9" y="193.2">&lt;OrgName&gt;</text>
<text x="267.2" y="193.2">Release</text>
<text x="274.8" y="193.2">&lt;OrgAddr1&gt;</text>
<text x="238.3" y="198.2">SIZE</text>
<text x="243.4" y="199.5">C</text>
<text x="249.7" y="200.7">PCB</text>
<text x="249.7" y="198.2">DOC</text>
<text x="252.7" y="200.7">NO.</text>
<text x="252.7" y="198.2">NO.</text>
<text x="254.7" y="202">&lt;OrgAddr2&gt;</text>
<text x="263.5" y="202">2026.4.12</text>
<text x="263.5" y="200.7">LAST UPDATE</text>
<text x="274.8" y="198.2">Rev</text>
<text x="276" y="199.5">&lt;Rev&gt;</text>
<text x="250.9" y="204.8">Confidential</text>
<text x="263.5" y="205.8">Sheet</text>
<text x="268.5" y="205.8">7</text>
<text x="272.3" y="205.8">of</text>
<text x="276.9" y="209.8">1</text>
<text x="277.3" y="205.8">8</text>
</g>
</svg>
